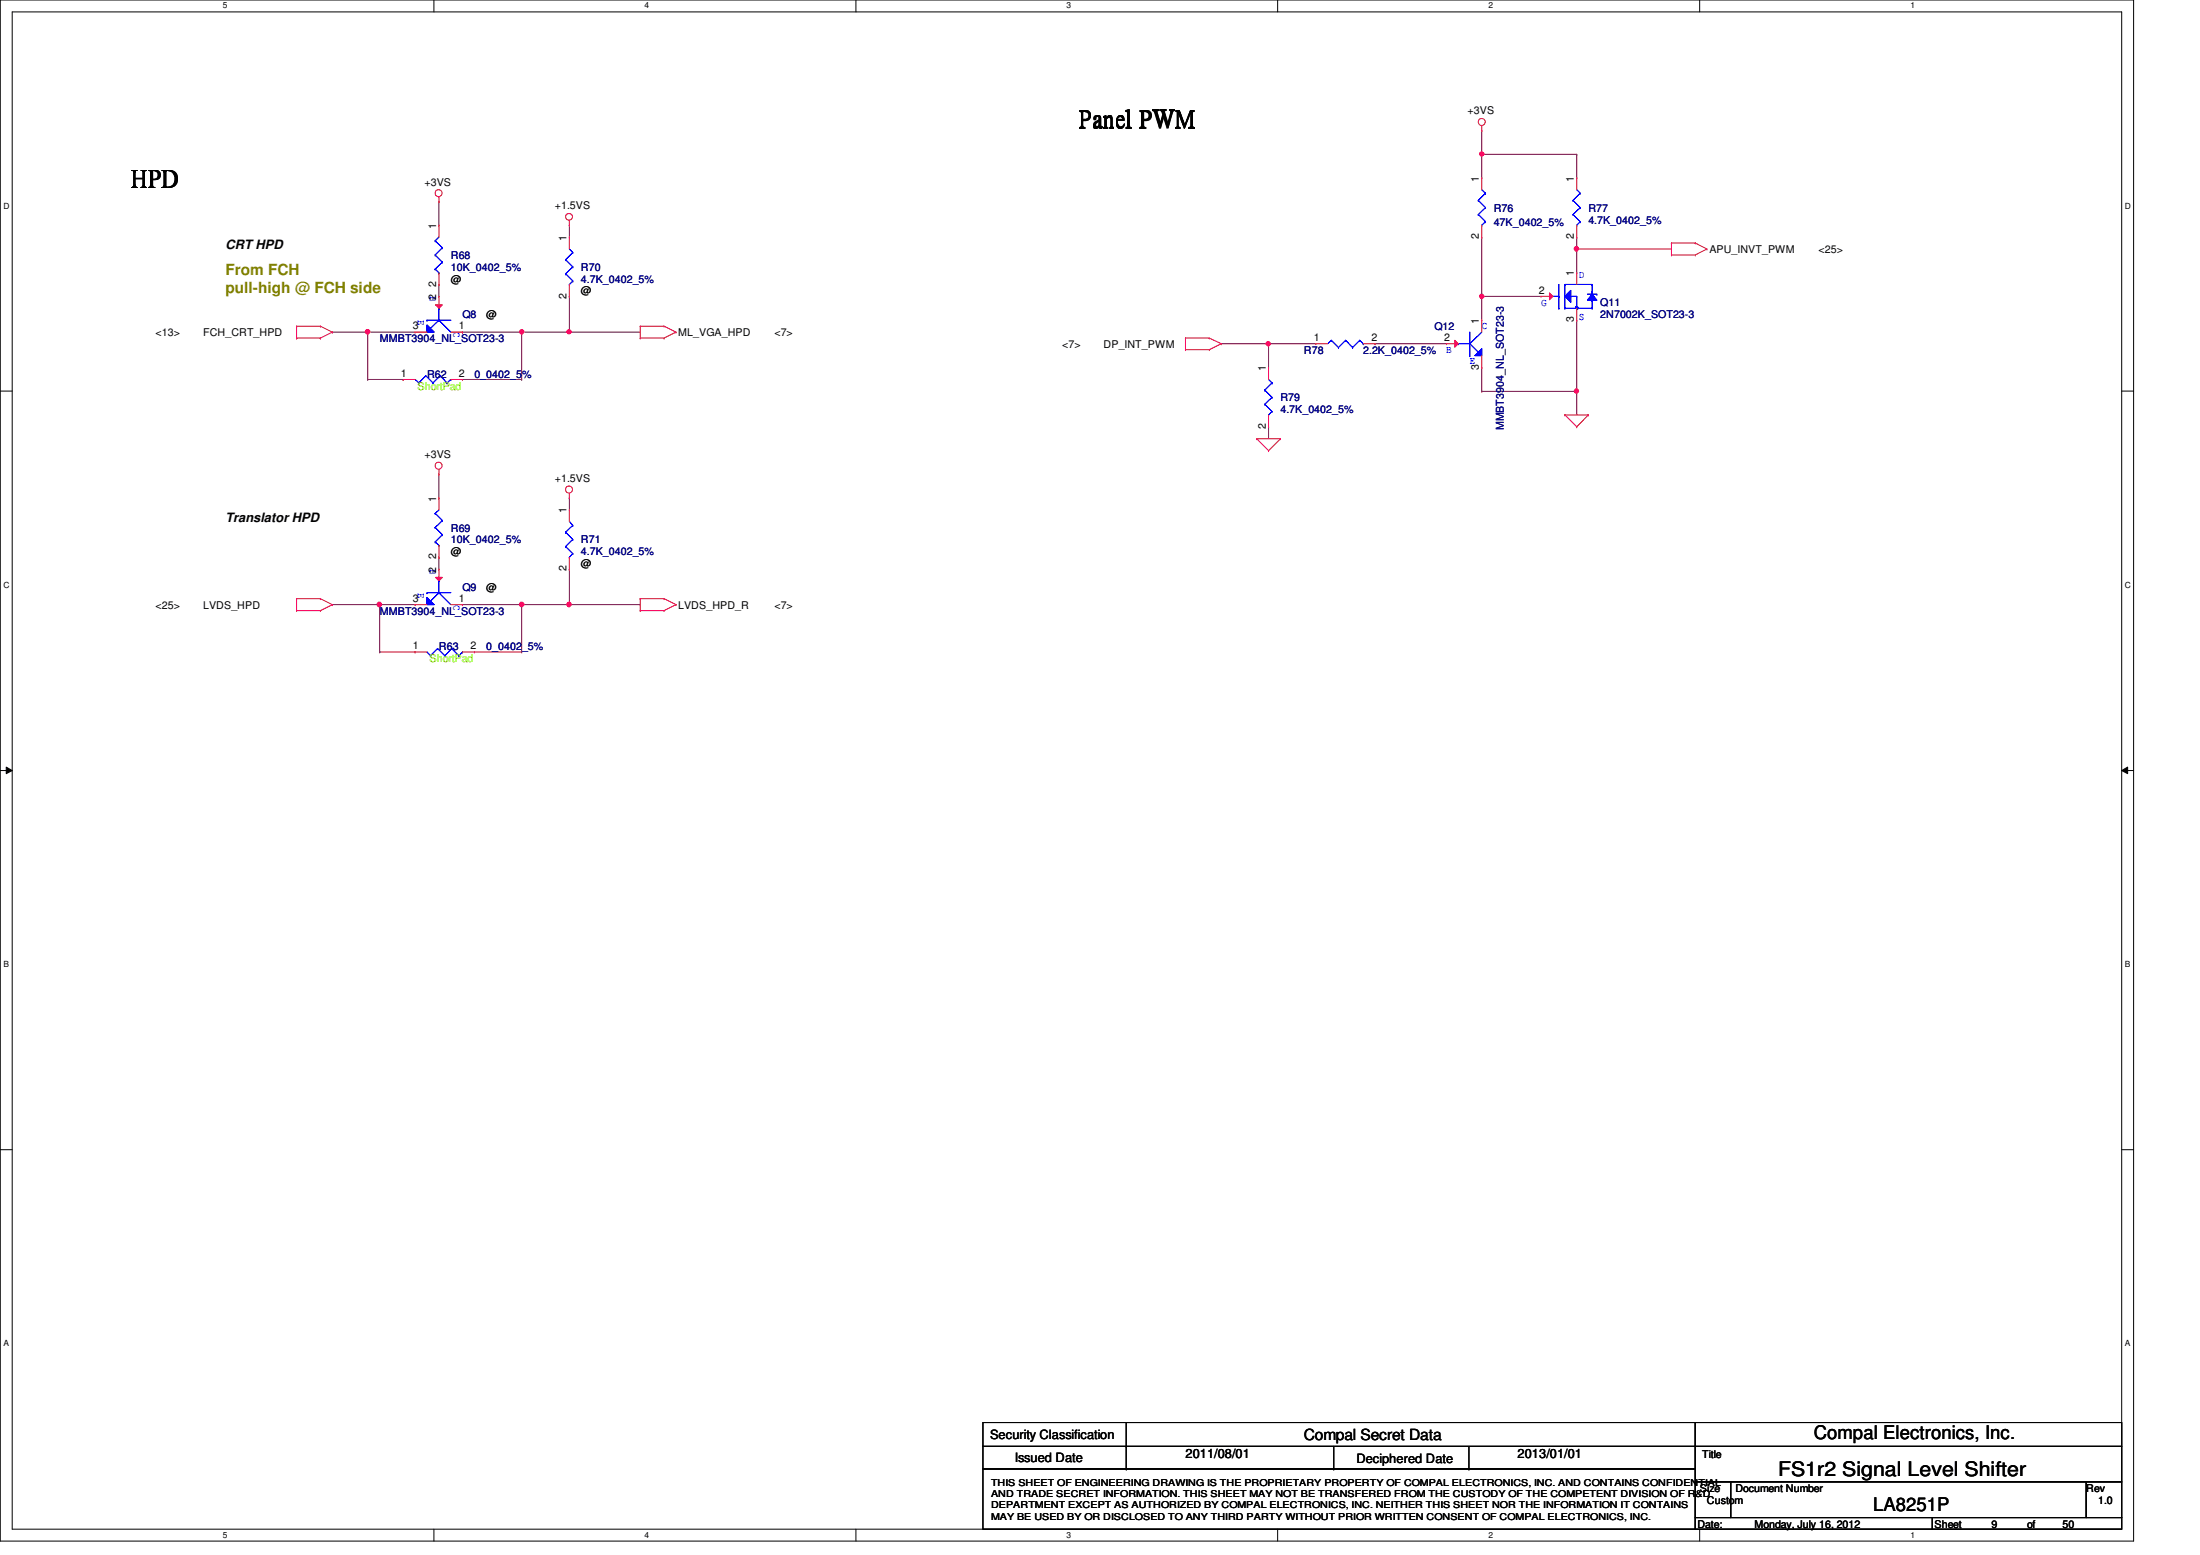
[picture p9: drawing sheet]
<svg xmlns="http://www.w3.org/2000/svg" width="297mm" height="210mm" viewBox="0 0 297 210" stroke-linecap="round" stroke-linejoin="round" font-family="sans-serif">
<path d="M0 0h288.1v208h-288.1zM1.6 1.6h284.9v204.8h-284.9z" fill="none" stroke="#000" stroke-width=".14"/>
<g fill="#fff">
<path d="M30.1 .2h.6v1.2h-.6z"/>
<path d="M30.1 206.6h.6v1.2h-.6z"/>
</g>
<path d="M58.6 0v1.6M58.6 206.4v1.6" fill="none" stroke="#000" stroke-width=".14"/>
<g fill="#fff">
<path d="M87 .2h.6v1.2h-.6z"/>
<path d="M87 206.6h.6v1.2h-.6z"/>
</g>
<path d="M115.6 0v1.6M115.6 206.4v1.6" fill="none" stroke="#000" stroke-width=".14"/>
<g fill="#fff">
<path d="M144 .2h.6v1.2h-.6z"/>
<path d="M144 206.6h.6v1.2h-.6z"/>
</g>
<path d="M172.5 0v1.6M172.5 206.4v1.6" fill="none" stroke="#000" stroke-width=".14"/>
<g fill="#fff">
<path d="M201 .2h.5v1.2h-.5z"/>
<path d="M201 206.6h.5v1.2h-.5z"/>
</g>
<path d="M229.5 0v1.6M229.5 206.4v1.6" fill="none" stroke="#000" stroke-width=".14"/>
<g fill="#fff">
<path d="M257.9 .2h.6v1.2h-.6z"/>
<path d="M257.9 206.6h.6v1.2h-.6z"/>
<path d="M.5 27.2h.7v1.2h-.7z"/>
<path d="M286.9 27.2h.8v1.2h-.8z"/>
<path d="M.5 78.4h.7v1.1h-.7z"/>
<path d="M286.9 78.4h.8v1.1h-.8z"/>
</g>
<path d="M0 52.8h1.6M286.5 52.8h1.6" fill="none" stroke="#000" stroke-width=".14"/>
<g fill="#fff">
<path d="M.5 129.6h.7v1.2h-.7z"/>
<path d="M286.9 129.6h.7v1.2h-.7z"/>
</g>
<path d="M0 104h1.6M.8 103.5l.8 .5-.8 .4zM286.5 104l.8-.5v.9zM286.5 104h1.6" fill="none" stroke="#000" stroke-width=".14"/>
<path d="M.8 103.5l.8 .5-.8 .4zM286.5 104l.8-.5v.9z" fill="#000"/>
<g fill="#fff">
<path d="M.5 180.8h.7v1.1h-.7z"/>
<path d="M286.9 180.8h.7v1.1h-.7z"/>
</g>
<path d="M0 155.2h1.6M286.5 155.2h1.6" fill="none" stroke="#000" stroke-width=".14"/>
<path d="M200.1 17.6h.1M200.1 17.6v3.2M212.9 33.6h.1M212.9 32h.1M212.9 33.6h12.8M212.9 32v1.6M171.3 57.6h.1M171.3 57.6v1.6M200.1 52.8h.1M200.1 52.8h12.8" fill="none" stroke="#800040" stroke-width=".14"/>
<circle cx="212.8" cy="52.8" r=".3" fill="#f0f"/>
<circle cx="212.8" cy="52.8" r=".3" fill="none" stroke="#f0f" stroke-width=".14"/>
<path d="M200.1 20.8h.1M200.1 20.8v3.2M200.1 40h.1M200.1 40h8" fill="none" stroke="#800040" stroke-width=".14"/>
<circle cx="200.1" cy="40" r=".3" fill="#f0f"/>
<circle cx="200.1" cy="40" r=".3" fill="none" stroke="#f0f" stroke-width=".14"/>
<path d="M200.1 20.8h.1M200.1 20.8h12.8M212.9 52.8h.1M212.9 52.8v3.2" fill="none" stroke="#800040" stroke-width=".14"/>
<circle cx="200.1" cy="20.8" r=".3" fill="#f0f"/>
<circle cx="200.1" cy="20.8" r=".3" fill="none" stroke="#f0f" stroke-width=".14"/>
<g fill="none" stroke="#800040" stroke-width=".14">
<path d="M200.1 32h.1M200.1 32v11.2M212.9 20.8h.1M212.9 33.6h.1M212.9 20.8v3.2M212.9 33.6v3.2M171.3 46.4h.1M171.3 46.4v3.2M200.1 40h.1M200.1 49.6h.1M200.1 49.6v3.2M212.9 43.2h.1"/>
<path d="M212.9 43.2v9.6"/>
</g>
<circle cx="212.8" cy="33.6" r=".31" fill="#f0f"/>
<circle cx="212.8" cy="33.6" r=".31" fill="none" stroke="#f0f" stroke-width=".14"/>
<path d="M171.3 46.4h.1M171.3 46.4h6.4M185.7 46.4h.1M185.7 46.4h9.6" fill="none" stroke="#800040" stroke-width=".14"/>
<circle cx="171.2" cy="46.4" r=".3" fill="#f0f"/>
<circle cx="171.2" cy="46.4" r=".3" fill="none" stroke="#f0f" stroke-width=".14"/>
<path d="M76.9 30.4h.1M76.9 30.4v1.6M70.4 44.8h.1M76.9 40h.1M76.9 40v4.8h-6.5M164.9 46.4h.1M164.9 46.4h6.4" fill="none" stroke="#800040" stroke-width=".14"/>
<circle cx="70.4" cy="44.8" r=".3" fill="#f0f"/>
<circle cx="70.4" cy="44.8" r=".3" fill="none" stroke="#f0f" stroke-width=".14"/>
<path d="M49.7 44.8h.1M49.7 44.8h6.3" fill="none" stroke="#800040" stroke-width=".14"/>
<circle cx="49.6" cy="44.8" r=".31" fill="#f0f"/>
<circle cx="49.6" cy="44.8" r=".31" fill="none" stroke="#f0f" stroke-width=".14"/>
<path d="M59.3 27.2h.1M59.3 27.2v3.2M76.9 44.8h.1M76.9 44.8h9.5" fill="none" stroke="#800040" stroke-width=".14"/>
<circle cx="76.8" cy="44.8" r=".3" fill="#f0f"/>
<circle cx="76.8" cy="44.8" r=".3" fill="none" stroke="#f0f" stroke-width=".14"/>
<path d="M59.3 38.4h.1M59.3 38.4v1.6M76.9 76.8h.1M76.9 67.2h.1M76.9 67.2v1.6M76.9 76.8v4.8h-6.5M70.4 81.6h.1" fill="none" stroke="#800040" stroke-width=".14"/>
<circle cx="70.4" cy="81.6" r=".31" fill="#f0f"/>
<circle cx="70.4" cy="81.6" r=".31" fill="none" stroke="#f0f" stroke-width=".14"/>
<path d="M51.3 81.6h.1M51.3 81.6h4.7" fill="none" stroke="#800040" stroke-width=".14"/>
<circle cx="51.2" cy="81.6" r=".31" fill="#f0f"/>
<circle cx="51.2" cy="81.6" r=".31" fill="none" stroke="#f0f" stroke-width=".14"/>
<path d="M59.3 64h.1M59.3 64v3.2M76.9 81.6h.1M76.9 81.6h9.5" fill="none" stroke="#800040" stroke-width=".14"/>
<circle cx="76.8" cy="81.6" r=".31" fill="#f0f"/>
<circle cx="76.8" cy="81.6" r=".31" fill="none" stroke="#f0f" stroke-width=".14"/>
<g fill="none" stroke="#800040" stroke-width=".14">
<path d="M44.9 44.8h.1M44.9 44.8h4.8v6.4M49.7 51.2h.1M49.7 51.2h4.7M54.4 51.2h.1M62.4 44.8h.1M62.4 51.2h8M62.4 44.8h8M70.4 51.2h.1M70.4 44.8h.1M70.4 44.8v6.4M59.3 75.2h.1"/>
<path d="M59.3 75.2v1.6M44.9 81.6h.1M44.9 81.6h6.4v6.4M51.3 88h.1M51.3 88h4.7M56 88h.1M62.4 81.6h.1M62.4 81.6h8M64 88h6.4M70.4 88h.1M70.4 81.6h.1M70.4 81.6v6.4"/>
</g>
<g fill="none" stroke="#f00" stroke-width=".14">
<path d="M200.1 17.6h.1M200.1 17v.6M59.3 27.2h.1M59.3 26.6v.6M76.9 30.4h.1M76.9 32h.1M76.9 29.8v.6M76.9 32v1.6M76.9 38.4v1.6M225.7 34.4h.1M225.7 32.8h.1M225.7 32.8h3.2"/>
<path d="M225.7 34.4h3.2M225.7 32.8v1.6M228.9 32.8h.1M228.9 34.4h.1M228.9 32.8l1.6 .8M230.5 33.6h.1M230.5 33.6l-1.6 .8M40 45.6h.1M40 44h.1M40 45.6h3.3M40 44h3.3M40 44v1.6"/>
<path d="M43.3 44h.1M43.3 45.6h.1M43.3 44l1.6 .8M44.9 44.8h.1M44.9 44.8l-1.6 .8M76.9 40h.1M86.4 45.6h.1M86.4 44h.1M86.4 45.6h3.3M86.4 44h3.3M86.4 44v1.6M89.7 44h.1"/>
<path d="M89.7 45.6h.1M89.7 44l1.6 .8M91.3 44.8h.1M91.3 44.8l-1.6 .8M160.1 47.2h.1M160.1 45.6h.1M160.1 45.6h3.2M160.1 47.2h3.2M160.1 45.6v1.6M163.3 45.6h.1M163.3 47.2h.1M163.3 45.6l1.6 .8"/>
<path d="M164.9 46.4h.1M164.9 46.4l-1.6 .8M169.7 59.2h.1M169.7 59.2h3.2M169.7 59.2l1.6 1.6M172.9 59.2h.1M172.9 59.2l-1.6 1.6M211.3 56h.1M211.3 56h3.2M211.3 56l1.6 1.6M212.9 57.6h.1M214.5 56h.1"/>
<path d="M214.5 56l-1.6 1.6M59.3 64h.1M59.3 63.4v.6M76.9 67.2h.1M76.9 66.6v.6M171.3 60.8h.1M40 82.4h.1M40 80.8h.1M40 80.8v1.6M40 80.8h3.3M40 82.4h3.3M43.3 80.8h.1"/>
<path d="M43.3 82.4h.1M43.3 80.8l1.6 .8M44.9 81.6h.1M44.9 81.6l-1.6 .8M86.4 82.4h.1M86.4 80.8h.1M86.4 80.8v1.6M86.4 80.8h3.3M86.4 82.4h3.3M89.7 80.8h.1M89.7 82.4h.1M89.7 80.8l1.6 .8"/>
<path d="M91.3 81.6h.1M91.3 81.6l-1.6 .8"/>
<circle cx="200.1" cy="16.5" r=".47"/>
<circle cx="59.2" cy="26.1" r=".47"/>
<circle cx="76.8" cy="29.3" r=".46"/>
<circle cx="59.2" cy="62.9" r=".47"/>
<circle cx="76.8" cy="66.1" r=".47"/>
</g>
<g fill="none" stroke="#000" stroke-width=".14">
<path d="M132.7 192h96.2v3.2h-96.2zM132.7 195.2h96.2v3.1h-96.2zM132.7 198.3h96.2v8.1h-96.2zM152.1 195.2h.1M152.1 198.3h.1M152.1 192v6.3M180.1 198.3h.1M180.1 195.2v3.1M198.3 198.3h.1M198.3 195.2v3.1M228.9 192h57.6v3.2h-57.6zM228.9 195.2h57.6v4.8h-57.6z"/>
<path d="M228.9 200h4.8v4.9h-4.8zM228.9 204.9h32v1.5h-32zM233.7 200h48v4.9h-48zM260.9 204.9h25.6v1.5h-25.6zM281.7 200h4.8v4.9h-4.8z"/>
</g>
<path d="M76.4 35.1h.1M76.4 37h.1M76.4 35.1l.9 .9M76.4 37l.9 .9M76.9 38.4h.1M76.9 33.6l.4 .5M77.3 34.1h.1M77.3 36h.1M77.3 37.9h.1M77.3 34.1l-.9 1M77.3 36l-.9 1M77.3 37.9l-.4 .5" fill="none" stroke="#00f" stroke-width=".14"/>
<path d="M57.7 43.9l.9 .9h-.9z" fill-rule="evenodd" fill="#00f"/>
<path d="M57.7 43.9l.9 .9h-.9zM57.7 43.2h.1M57.7 43.2h3.2M58.1 44.3h.1M59.3 43.2h.1M59.3 41.6h.1M59.3 43.2l1.6 1.6M59.3 43.2l-1.2 1.1M59.3 41.6v1.6" fill="none" stroke="#00f" stroke-width=".14"/>
<path d="M57.7 43.9l.9 .9h-.9z" fill-rule="evenodd" fill="#00f"/>
<path d="M57.7 43.9l.9 .9h-.9zM57.7 43.2h.1M57.7 43.2h3.2M58.1 44.3h.1M59.3 43.2h.1M59.3 41.6h.1M59.3 43.2l1.6 1.6M59.3 43.2l-1.2 1.1M59.3 41.6v1.6" fill="none" stroke="#00f" stroke-width=".14"/>
<path d="M58.8 41.1h.9l-.4 .5z" fill="#f00"/>
<g fill="none" stroke="#f00" stroke-width=".14">
<path d="M54.4 51.2h.1M54.4 51.2h1.6M56 44.8h.1M56 44.8h1.7M58.8 41.1h.9l-.4 .5zM59.3 40h.1M59.3 40v1.6M60.9 44.8h1.5M60.9 51.2h1.5M62.4 44.8h.1M62.4 51.2h.1M171.3 49.6h.1"/>
<path d="M171.3 57.6h.1M171.3 49.6v1.6M171.3 56v1.6M59.3 67.2h.1M59.3 75.2h.1M59.3 67.2v1.6M59.3 73.6v1.6M76.9 68.8h.1M76.9 76.8h.1M76.9 68.8v1.6M76.9 75.2v1.6"/>
</g>
<g fill="none" stroke="#00f" stroke-width=".14">
<path d="M56 51.2l.6 .5M56.6 51.7h.1M57.5 50.7h.1M57.5 50.7l-.9 1M57.5 50.7l1 1M58.5 51.7h.1M59.4 50.7h.1M59.4 50.7l-.9 1M59.4 50.7l1 1M60.4 51.7h.1M60.9 51.2h.1M60.9 51.2l-.5 .5"/>
<path d="M170.8 52.7h.1M170.8 54.6h.1M170.8 52.7l.9 .9M170.8 54.6l.9 .9M171.3 56h.1M171.3 51.2l.4 .5M171.7 51.7h.1M171.7 53.6h.1M171.7 55.5h.1M171.7 51.7l-.9 1M171.7 53.6l-.9 1M171.7 55.5l-.4 .5"/>
<path d="M58.8 69.3h.1M58.8 71.2h.1M58.8 73.2h.1M58.8 69.3l.9 1M58.8 71.2l.9 1M58.8 73.2l.5 .4M59.3 73.6h.1M59.3 68.8l-.5 .5M59.7 70.3h.1M59.7 72.2h.1M59.7 70.3l-.9 .9M59.7 72.2l-.9 1"/>
<path d="M76.4 71.8h.1M76.4 73.8h.1M76.4 71.8l.9 1M76.4 73.8l.9 .9M76.9 75.2h.1M76.9 70.4l.4 .5M77.3 70.9h.1M77.3 72.8h.1M77.3 74.7h.1M77.3 70.9l-.9 .9M77.3 72.8l-.9 1M77.3 74.7l-.4 .5"/>
</g>
<path d="M57.7 80.6l.9 1h-.9z" fill-rule="evenodd" fill="#00f"/>
<path d="M59.3 78.4h.1M59.3 78.4v1.6M57.7 80.6l.9 1h-.9zM57.7 80h.1M57.7 80h3.2M58.1 81.2h.1M59.3 80h.1M59.3 80l1.6 1.6M59.3 80l-1.2 1.2" fill="none" stroke="#00f" stroke-width=".14"/>
<path d="M57.7 80.6l.9 1h-.9z" fill-rule="evenodd" fill="#00f"/>
<path d="M59.3 78.4h.1M59.3 78.4v1.6M57.7 80.6l.9 1h-.9zM57.7 80h.1M57.7 80h3.2M58.1 81.2h.1M59.3 80h.1M59.3 80l1.6 1.6M59.3 80l-1.2 1.2" fill="none" stroke="#00f" stroke-width=".14"/>
<path d="M58.8 77.9h.9l-.4 .5z" fill="#f00"/>
<path d="M58.8 77.9h.9l-.4 .5zM59.3 76.8h.1M59.3 76.8v1.6M56 81.6h.1M56 88h.1M56 81.6h1.7M56 88h1.7M60.9 81.6h1.5M62.4 81.6h.1M62.4 88h1.6M64 88h.1" fill="none" stroke="#f00" stroke-width=".14"/>
<path d="M57.7 88l.4 .5M58.1 88.5h.1M59.1 87.5h.1M59.1 87.5l-1 1M59.1 87.5l1 1M60.1 88.5h.1M61 87.5h.1M61 87.5l-.9 1M61 87.5l1 1M62 88.5h.1M62.4 88h.1M62.4 88l-.4 .5" fill="none" stroke="#00f" stroke-width=".14"/>
<path d="M211.3 40l.8-.8v1.6z" fill="#00f"/>
<path d="M211.3 40l.8-.8v1.6z" fill="none" stroke="#00f" stroke-width=".14"/>
<path d="M215 39.7l.6 .8h-1.3z" fill="#00f"/>
<g fill="none" stroke="#00f" stroke-width=".14">
<path d="M210.5 38.4v3.2M211.3 38.4h.1M211.3 38.4h3.7M211.3 38.4v3.2M214.3 39.7h1.3M215 39.7l.6 .8h-1.3zM215 38.4h.1M215 39.4h.1M215 38.4v1.3M215.6 39.7h.1M209.7 40h.8M210.5 40h.1"/>
<path d="M210.5 41.6h.1M211.3 41.6h.1M211.3 41.6h3.7M212.1 40h.1M212.1 40h.8M212.7 41.4h.1M212.7 41.4v.2M212.7 41.4h.3M212.9 41.6h.1M212.9 40h.1M212.9 40v1.6M213 41.4h.1"/>
<path d="M213 41.6h.1M213 41.4v.2M215 41.6h.1M215 40.5h.1M215 40.5v1.1"/>
</g>
<path d="M211.3 40l.8-.8v1.6z" fill="#00f"/>
<path d="M211.3 40l.8-.8v1.6z" fill="none" stroke="#00f" stroke-width=".14"/>
<path d="M215 39.7l.6 .8h-1.3z" fill="#00f"/>
<g fill="none" stroke="#00f" stroke-width=".14">
<path d="M210.5 38.4v3.2M211.3 38.4h.1M211.3 38.4h3.7M211.3 38.4v3.2M214.3 39.7h1.3M215 39.7l.6 .8h-1.3zM215 38.4h.1M215 39.4h.1M215 38.4v1.3M215.6 39.7h.1M209.7 40h.8M210.5 40h.1"/>
<path d="M210.5 41.6h.1M211.3 41.6h.1M211.3 41.6h3.7M212.1 40h.1M212.1 40h.8M212.7 41.4h.1M212.7 41.4v.2M212.7 41.4h.3M212.9 41.6h.1M212.9 40h.1M212.9 40v1.6M213 41.4h.1"/>
<path d="M213 41.6h.1M213 41.4v.2M215 41.6h.1M215 40.5h.1M215 40.5v1.1"/>
</g>
<path d="M209.2 39.5l.5 .5-.5 .5z" fill="#f00"/>
<path d="M59.3 30.4h.1M59.3 38.4h.1M59.3 30.4v1.6M59.3 36.8v1.6M209.2 39.5l.5 .5-.5 .5zM212.9 36.8h.1M212.9 36.8v1.6M208.1 40h.1M208.1 40h1.6M212.9 43.2h.1M212.9 41.6v1.6" fill="none" stroke="#f00" stroke-width=".14"/>
<path d="M58.8 32.5h.1M58.8 34.4h.1M58.8 36.3h.1M58.8 32.5l.9 .9M58.8 34.4l.9 1M58.8 36.3l.5 .5M59.3 36.8h.1M59.3 32l-.5 .5M59.7 33.4h.1M59.7 35.4h.1M59.7 33.4l-.9 1M59.7 35.4l-.9 .9" fill="none" stroke="#00f" stroke-width=".14"/>
<path d="M199.6 47.5l.5-.4v.9h-1z" fill-rule="evenodd" fill="#00f"/>
<path d="M196.9 46.4h.1M196.9 46.4h1.6M198.5 46.4h.1M198.5 48h.1M198.5 46.4l1.1 1.1M198.5 44.8v3.2M199.6 47.5l.5-.4v.9h-1zM199.6 47.5h.1M200.1 44.8l-1.6 1.6" fill="none" stroke="#00f" stroke-width=".14"/>
<path d="M199.6 47.5l.5-.4v.9h-1z" fill-rule="evenodd" fill="#00f"/>
<path d="M196.9 46.4h.1M196.9 46.4h1.6M198.5 46.4h.1M198.5 48h.1M198.5 46.4l1.1 1.1M198.5 44.8v3.2M199.6 47.5l.5-.4v.9h-1zM199.6 47.5h.1M200.1 44.8l-1.6 1.6" fill="none" stroke="#00f" stroke-width=".14"/>
<path d="M196.4 45.9l.5 .5-.5 .5z" fill="#f00"/>
<g fill="none" stroke="#f00" stroke-width=".14">
<path d="M200.1 24h.1M200.1 32h.1M200.1 24v1.6M200.1 30.4v1.6M212.9 24h.1M212.9 32h.1M212.9 24v1.6M212.9 30.4v1.6M177.7 46.4h.1M177.7 46.4h1.6M184.1 46.4h1.6M185.7 46.4h.1"/>
<path d="M195.3 46.4h.1M195.3 46.4h1.6M196.4 45.9l.5 .5-.5 .5zM200.1 49.6h.1M200.1 43.2h.1M200.1 43.2v1.6M200.1 48v1.6"/>
</g>
<g fill="none" stroke="#00f" stroke-width=".14">
<path d="M199.6 27.1h.1M199.6 29h.1M199.6 27.1l1 .9M199.6 29l1 .9M200.1 30.4h.1M200.1 25.6l.5 .5M200.6 26.1h.1M200.6 28h.1M200.6 29.9h.1M200.6 26.1l-1 1M200.6 28l-1 1M200.6 29.9l-.5 .5"/>
<path d="M212.4 27.1h.1M212.4 29h.1M212.4 27.1l1 .9M212.4 29l1 .9M212.9 30.4h.1M212.9 25.6l.5 .5M213.4 26.1h.1M213.4 28h.1M213.4 29.9h.1M213.4 26.1l-1 1M213.4 28l-1 1M213.4 29.9l-.5 .5"/>
<path d="M179.7 45.9h.1M179.7 45.9l-.4 .5M179.7 45.9l1 1M180.7 46.9h.1M181.7 45.9h.1M181.7 45.9l-1 1M181.7 45.9l.9 1M182.6 46.9h.1M183.6 45.9h.1M183.6 45.9l-1 1M183.6 45.9l.5 .5M184.1 46.4h.1"/>
</g>
<circle cx="212.8" cy="52.8" r=".3" fill="#f0f"/>
<circle cx="212.8" cy="52.8" r=".3" fill="none" stroke="#f0f" stroke-width=".14"/>
<circle cx="200.1" cy="40" r=".3" fill="#f0f"/>
<circle cx="200.1" cy="40" r=".3" fill="none" stroke="#f0f" stroke-width=".14"/>
<circle cx="200.1" cy="20.8" r=".3" fill="#f0f"/>
<circle cx="200.1" cy="20.8" r=".3" fill="none" stroke="#f0f" stroke-width=".14"/>
<circle cx="212.8" cy="33.6" r=".31" fill="#f0f"/>
<circle cx="212.8" cy="33.6" r=".31" fill="none" stroke="#f0f" stroke-width=".14"/>
<circle cx="171.2" cy="46.4" r=".3" fill="#f0f"/>
<circle cx="171.2" cy="46.4" r=".3" fill="none" stroke="#f0f" stroke-width=".14"/>
<circle cx="70.4" cy="44.8" r=".3" fill="#f0f"/>
<circle cx="70.4" cy="44.8" r=".3" fill="none" stroke="#f0f" stroke-width=".14"/>
<circle cx="49.6" cy="44.8" r=".31" fill="#f0f"/>
<circle cx="49.6" cy="44.8" r=".31" fill="none" stroke="#f0f" stroke-width=".14"/>
<circle cx="76.8" cy="44.8" r=".3" fill="#f0f"/>
<circle cx="76.8" cy="44.8" r=".3" fill="none" stroke="#f0f" stroke-width=".14"/>
<circle cx="70.4" cy="81.6" r=".31" fill="#f0f"/>
<circle cx="70.4" cy="81.6" r=".31" fill="none" stroke="#f0f" stroke-width=".14"/>
<circle cx="51.2" cy="81.6" r=".31" fill="#f0f"/>
<circle cx="51.2" cy="81.6" r=".31" fill="none" stroke="#f0f" stroke-width=".14"/>
<circle cx="76.8" cy="81.6" r=".31" fill="#f0f"/>
<circle cx="76.8" cy="81.6" r=".31" fill="none" stroke="#f0f" stroke-width=".14"/>
<g font-size="3.4">
<text x="145.7" y="17.1">Panel PWM</text>
<text x="17.7" y="25.1">HPD</text>
</g>
<text font-size="2.7" x="240.1" y="199.3">FS1r2 Signal Level Shifter</text>
<g font-size="2.5">
<text x="244.9" y="194.3">Compal Electronics, Inc.</text>
<text x="252.9" y="203.9">LA8251P</text>
</g>
<g font-size="2.1" fill="#808000">
<text x="30.4" y="37.1">From FCH</text>
<text x="30.4" y="39.6">pull-high @ FCH side</text>
</g>
<text font-size="2.1" x="176.1" y="194.4">Compal Secret Data</text>
<g font-size="1.7">
<text x="30.4" y="33.6">CRT HPD</text>
<text x="30.4" y="70.4">Translator HPD</text>
<text x="133.7" y="194.3">Security Classification</text>
<text x="137" y="197.3">Issued Date</text>
<text x="160.1" y="196.8">2011/08/01</text>
<text x="183.1" y="197.5">Deciphered Date</text>
<text x="204.9" y="196.8">2013/01/01</text>
</g>
<g font-size="1.4">
<text x="198.2" y="15.5">+3VS</text>
<text x="57.3" y="25.1">+3VS</text>
<text x="74.9" y="28.2">+1.5VS</text>
<text x="199.7" y="24.5" transform="rotate(-90 199.7 24.5)">1</text>
<text x="212.5" y="24.5" transform="rotate(-90 212.5 24.5)">1</text>
<text x="58.9" y="30.9" transform="rotate(-90 58.9 30.9)">1</text>
<text x="76.5" y="32.5" transform="rotate(-90 76.5 32.5)">1</text>
<text x="199.7" y="32.3" transform="rotate(-90 199.7 32.3)">2</text>
<text x="212.5" y="32.3" transform="rotate(-90 212.5 32.3)">2</text>
<text x="230.8" y="34.2">APU_INVT_PWM</text>
<text x="245.5" y="34.2">&lt;25&gt;</text>
<text x="58.9" y="40.5" transform="rotate(-90 58.9 40.5)">2</text>
<text x="58.9" y="38.7" transform="rotate(-90 58.9 38.7)">2</text>
<text x="60.9" y="38.2">@</text>
<text x="76.5" y="40.3" transform="rotate(-90 76.5 40.3)">2</text>
<text x="78.4" y="39.8">@</text>
<text x="207.8" y="39.6">2</text>
<text x="212.5" y="37.3" transform="rotate(-90 212.5 37.3)">1</text>
<text x="21" y="45.4">&lt;13&gt;</text>
<text x="27.4" y="45.4">FCH_CRT_HPD</text>
<text x="55.7" y="44.4">3</text>
<text x="62" y="44.4">1</text>
<text x="65.7" y="43">@</text>
<text x="91.6" y="45.4">ML_VGA_HPD</text>
<text x="104.6" y="45.4">&lt;7&gt;</text>
<text x="143.4" y="47">&lt;7&gt;</text>
<text x="149" y="47">DP_INT_PWM</text>
<text x="177.4" y="46">1</text>
<text x="185.2" y="46">2</text>
<text x="195" y="46">2</text>
<text x="199.7" y="43.7" transform="rotate(-90 199.7 43.7)">1</text>
<text x="212.5" y="43.5" transform="rotate(-90 212.5 43.5)">3</text>
<text x="54.1" y="50.8">1</text>
<text x="62" y="50.8">2</text>
<text x="170.9" y="50.1" transform="rotate(-90 170.9 50.1)">1</text>
<text x="199.7" y="49.9" transform="rotate(-90 199.7 49.9)">3</text>
<text x="170.9" y="57.9" transform="rotate(-90 170.9 57.9)">2</text>
<text x="57.3" y="61.8">+3VS</text>
<text x="74.9" y="65.1">+1.5VS</text>
<text x="58.9" y="67.7" transform="rotate(-90 58.9 67.7)">1</text>
<text x="76.5" y="69.3" transform="rotate(-90 76.5 69.3)">1</text>
<text x="58.9" y="77.3" transform="rotate(-90 58.9 77.3)">2</text>
<text x="58.9" y="75.5" transform="rotate(-90 58.9 75.5)">2</text>
<text x="60.9" y="75">@</text>
<text x="76.5" y="77.1" transform="rotate(-90 76.5 77.1)">2</text>
<text x="78.4" y="76.6">@</text>
<text x="21" y="82.2">&lt;25&gt;</text>
<text x="27.4" y="82.2">LVDS_HPD</text>
<text x="55.7" y="81.2">3</text>
<text x="62" y="81.2">1</text>
<text x="65.7" y="79.8">@</text>
<text x="91.6" y="82.2">LVDS_HPD_R</text>
<text x="104.6" y="82.2">&lt;7&gt;</text>
<text x="55.7" y="87.6">1</text>
<text x="63.5" y="87.6">2</text>
<text x="229.8" y="196.8">Title</text>
<text x="229.5" y="201.4">Size</text>
<text x="230.5" y="203">Custom</text>
<text x="234.3" y="201.4">Document Number</text>
<text x="281.7" y="201.4">Rev</text>
<text x="283.3" y="203">1.0</text>
<text x="229.2" y="206.2">Date:</text>
<text x="236.9" y="206.2">Monday, July 16, 2012</text>
<text x="261.2" y="206.2">Sheet</text>
<text x="268.9" y="206.2">9</text>
<text x="273.7" y="206.2">of</text>
<text x="278.5" y="206.2">50</text>
</g>
<g font-size="1.4" fill="#000080">
<text x="201.7" y="28.6">R76</text>
<text x="214.5" y="28.6">R77</text>
<text x="60.9" y="35">R68</text>
<text x="201.7" y="30.5">47K_0402_5%</text>
<text x="214.5" y="30.2">4.7K_0402_5%</text>
<text x="60.9" y="36.6">10K_0402_5%</text>
<text x="78.4" y="36.6">R70</text>
<text x="78.4" y="38.2">4.7K_0402_5%</text>
<text x="216.1" y="41.4">Q11</text>
<text x="51.3" y="46.2">MMBT3904_NL_SOT23-3</text>
<text x="62.4" y="43">Q8</text>
<text x="176.1" y="47.8">R78</text>
<text x="184.1" y="47.8">2.2K_0402_5%</text>
<text x="193.7" y="44.6">Q12</text>
<text x="216.1" y="43">2N7002K_SOT23-3</text>
<text x="57.7" y="51">R62</text>
<text x="64" y="51">0_0402_5%</text>
<text x="172.9" y="54.2">R79</text>
<text x="172.9" y="55.8">4.7K_0402_5%</text>
<text x="203" y="58.1" transform="rotate(-90 203 58.1)">MMBT3904_NL_SOT23-3</text>
<text x="60.9" y="71.8">R69</text>
<text x="60.9" y="73.4">10K_0402_5%</text>
<text x="78.4" y="73.4">R71</text>
<text x="78.4" y="75">4.7K_0402_5%</text>
<text x="51.3" y="83">MMBT3904_NL_SOT23-3</text>
<text x="62.4" y="79.8">Q9</text>
<text x="59.3" y="87.8">R63</text>
<text x="65.7" y="87.8">0_0402_5%</text>
</g>
<g font-size="1.4" fill="#00f">
<text x="58" y="40" transform="rotate(90 58 40)">B</text>
<text x="208.1" y="41.4">G</text>
<text x="213.2" y="37.5">D</text>
<text x="56.4" y="43.2" transform="rotate(90 56.4 43.2)">E</text>
<text x="61.2" y="44.8" transform="rotate(90 61.2 44.8)">C</text>
<text x="195.3" y="47.6">B</text>
<text x="200.1" y="44.4">C</text>
<text x="213.2" y="43.1">S</text>
<text x="198.5" y="49.2">E</text>
<text x="58" y="76.8" transform="rotate(90 58 76.8)">B</text>
<text x="56.4" y="80" transform="rotate(90 56.4 80)">E</text>
<text x="61.2" y="81.6" transform="rotate(90 61.2 81.6)">C</text>
</g>
<g font-size="1.4" fill="#80ff00">
<text x="56.4" y="52.6">ShortPad</text>
<text x="58" y="89.4">ShortPad</text>
</g>
<g font-size="1.3">
<text x="133.8" y="200.6">THIS SHEET OF ENGINEERING DRAWING IS THE PROPRIETARY PROPERTY OF COMPAL ELECTRONICS, INC. AND CONTAINS CONFIDENTIAL</text>
<text x="133.8" y="202.1">AND TRADE SECRET INFORMATION. THIS SHEET MAY NOT BE TRANSFERED FROM THE CUSTODY OF THE COMPETENT DIVISION OF R&amp;D</text>
<text x="133.8" y="203.6">DEPARTMENT EXCEPT AS AUTHORIZED BY COMPAL ELECTRONICS, INC. NEITHER THIS SHEET NOR THE INFORMATION IT CONTAINS</text>
<text x="133.8" y="205.1">MAY BE USED BY OR DISCLOSED TO ANY THIRD PARTY WITHOUT PRIOR WRITTEN CONSENT OF COMPAL ELECTRONICS, INC.</text>
</g>
<g font-size="1.1">
<text x="30.1" y="1.1">5</text>
<text x="87" y="1.1">4</text>
<text x="144" y="1.1">3</text>
<text x="201" y="1.1">2</text>
<text x="257.9" y="1.1">1</text>
<text x=".5" y="28.2">D</text>
<text x="286.9" y="28.2">D</text>
<text x=".5" y="79.3">C</text>
<text x="286.9" y="79.3">C</text>
<text x=".5" y="130.6">B</text>
<text x="286.9" y="130.6">B</text>
<text x=".5" y="181.7">A</text>
<text x="286.9" y="181.7">A</text>
<text x="30.1" y="207.6">5</text>
<text x="87" y="207.6">4</text>
<text x="144" y="207.6">3</text>
<text x="201" y="207.6">2</text>
<text x="257.9" y="207.6">1</text>
</g>
</svg>
